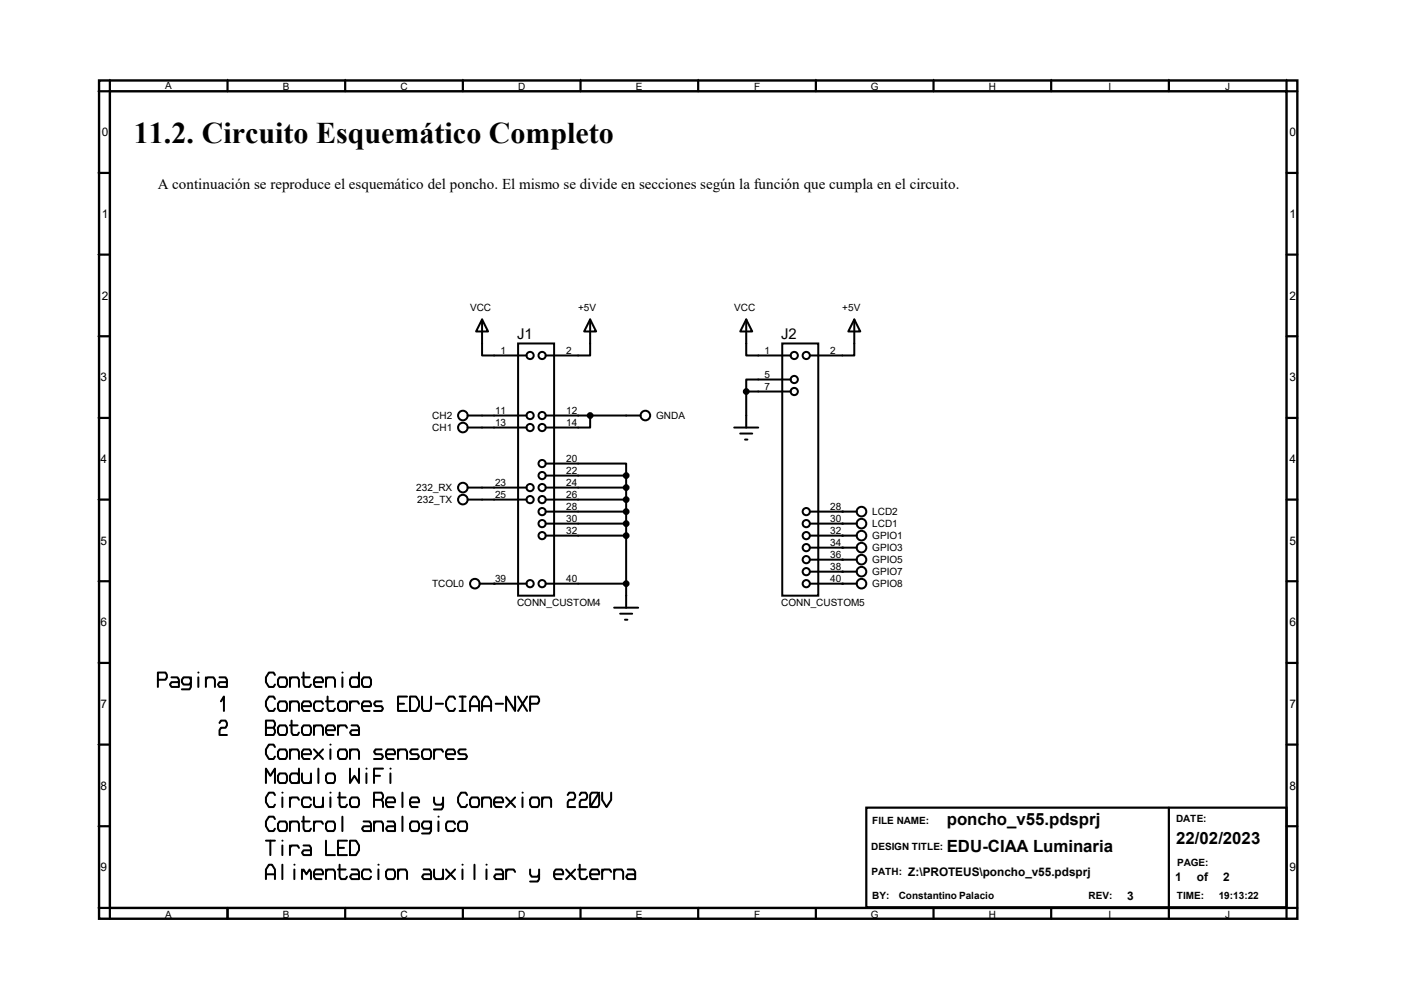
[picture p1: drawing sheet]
<svg xmlns="http://www.w3.org/2000/svg" width="297mm" height="210mm" viewBox="0 0 297 210" stroke-linecap="round" stroke-linejoin="round" font-family="sans-serif">
<path d="M21 17h253.4v177.3h-253.4zM23.2 19.3h249v172.7h-249z" fill="none" stroke="#000" stroke-width=".51"/>
<g fill="none" stroke="#000" stroke-width=".47">
<path d="M23.2 17v2.3h-2.2M48.1 17v2.3M73 17v2.3M97.9 17v2.3M122.8 17v2.3M147.7 17v2.3M172.6 17v2.3M197.5 17v2.3M222.4 17v2.3M247.3 17v2.3M272.2 17v2.3h2.2M21 36.6h2.2"/>
<path d="M272.2 36.6h2.2M21 53.8h2.2M272.2 53.8h2.2M21 71.1h2.2M272.2 71.1h2.2M21 88.4h2.2M272.2 88.4h2.2M21 105.7h2.2M272.2 105.7h2.2M21 122.9h2.2M272.2 122.9h2.2M21 140.2h2.2"/>
<path d="M21 157.5h2.2M272.2 140.2h2.2M272.2 157.5h2.2M21 174.8h2.2M183.3 170.8h88.9v21.1h-88.9zM247.3 170.8v21.1M272.2 174.8h2.2M21 192h2.2v2.3M48.1 192v2.3M73 192v2.3M97.9 192v2.3M122.8 192v2.3"/>
<path d="M147.7 192v2.3M172.6 192v2.3M197.5 192v2.3M222.4 192v2.3M247.3 192v2.3M274.4 192h-2.2v2.3"/>
</g>
<g fill="none" stroke="#000" stroke-width=".21">
<path d="M20.7 19.3h2.3M23.2 16.8l.1 2.2M48.1 16.8l.1 2.2M73 16.8l.1 2.2M97.9 16.8l.1 2.2M122.8 16.8l.1 2.2M147.7 16.8v2.2M172.6 16.8v2.2M197.5 16.8v2.2M222.4 16.8v2.2M247.3 16.8v2.2M272.2 16.8v2.2"/>
<path d="M20.7 36.6h2.3M20.7 53.8h2.3M20.7 71.1h2.3M20.7 88.4h2.3M20.7 105.7h2.3M20.7 122.9h2.3M20.7 140.2h2.3M20.7 157.5h2.3M20.7 174.8h2.3M20.7 192h2.3"/>
</g>
<g fill="none" stroke="#000" stroke-width=".42">
<path d="M102 67.6l1.3 2.5h-2.6zM102 67.6v7.6h9.4M109.6 72.6h7.6v53.4h-7.6zM124.8 67.6l1.3 2.5h-2.5zM124.8 67.6v7.6h-9.4M157.9 67.6l1.2 2.5h-2.5zM157.9 67.6v7.6h9.4M165.5 72.6h7.6v53.4h-7.6zM180.7 67.6l1.3 2.5h-2.5zM180.7 67.6v7.6h-9.4M98.9 87.9h12.5M98.9 90.4h12.5"/>
<path d="M115.4 98h17.1v2.6M115.4 87.9h20.1M124.8 87.9v2.5h-9.4M155.3 90.4h5.1M156.6 91.7h2.5M157.6 93h.5M157.9 82.8v7.6M157.9 82.8h9.4M167.3 80.3h-9.4v2.5M98.9 103.1h12.5M98.9 105.7h12.5M115.4 100.6h17.1"/>
<path d="M115.4 103.1h17.1M115.4 105.7h17.1M115.4 108.2h17.1M115.4 110.7h17.1M115.4 113.3h17.1M132.5 100.6v27.9M171.3 108.2h9.9M171.3 110.7h9.9M171.3 113.3h9.9M171.3 115.8h9.9M171.3 118.4h9.9M101.5 123.4h9.9"/>
<path d="M115.4 123.4h17.1M129.9 128.5h5.1M131.2 129.8h2.5M132.2 131.1h.5M171.3 123.4h9.9M171.3 120.9h9.9M33.4 143.8h1.6l.3-.5v-.6l-.3-.5h-1.6v3.1M36.3 143.3h1.2l.3 .5v1.5h-1.5l-.4-.5 .4-.5h1.5M40.4 143.8l-.3-.5h-1.3l-.3 .5v.5l.3 .5h1.3l.3-.5M40.4 143.3v2l-.3 .5h-1.6M42 143.3v2M42 142.2h.1"/>
<path d="M43.6 143.8l.3-.5h1.3l.3 .5v1.5M43.6 143.3v2M46.4 143.3h1.3l.3 .5v1.5h-1.6l-.3-.5 .3-.5h1.6M46.4 152.9l.3-.5h1l.3 .5v.5l-.3 .5h-1l-.3 .5v1h1.6M46.7 148.3l.7-1v3.1M56.3 152.4h1.6l.3 .5v.5l-.3 .5 .3 .5v.5l-.3 .5h-1.6zM56.3 153.9h1.6M58.2 142.7l-.3-.5h-1l-.6 1.1v1l.6 1h1l.3-.5M58.2 147.8l-.3-.5h-1l-.6 1v1.1l.6 1h1l.3-.5M58.2 158l-.3-.5h-1l-.6 1v1l.6 1h1l.3-.5M59.1 143.3h1.3l.3 .5v1l-.3 .5h-1.3l-.3-.5v-1zM59.1 148.3h1.3l.3 .5v1.1l-.3 .5h-1.3l-.3-.5v-1.1z"/>
<path d="M59.1 153.4h1.3l.3 .5v1l-.3 .5h-1.3l-.3-.5v-1zM59.1 158.5h1.3l.3 .5v1l-.3 .5h-1.3l-.3-.5v-1zM61.3 143.8l.4-.5h1.2l.3 .5v1.5M61.3 148.8l.4-.5h1.2l.3 .5v1.6M61.3 159l.4-.5h1.2l.3 .5v1.5M61.3 143.3v2M61.3 148.3v2.1M61.3 158.5v2M61.3 153.4h1.6M61.7 152.4v2.5l.3 .5h.9l.3-.5M63.9 143.3h1.6M63.9 149.4h1.9v-.6l-.3-.5h-1.3l-.3 .5v1.1l.3 .5h1.3"/>
<path d="M63.9 159.5h1.9v-.5l-.3-.5h-1.3l-.3 .5v1l.3 .5h1.3M64.2 142.2v2.6l.3 .5h1l.3-.5M64.2 153.4h1.3l.3 .5v1l-.3 .5h-1.3l-.3-.5v-1zM66.4 153.9l.4-.5h1.2l.3 .5v1.5M66.4 153.4v2M66.4 158.5l1.9 2M66.4 144.3h1.9v-.5l-.3-.5h-1.2l-.4 .5v1l.4 .5h1.2M68.3 158.5l-1.9 2M68.3 148.8l-.3-.5h-1.2l-.4 .5v1.1l.4 .5h1.2l.3-.5M69 143.8l.3-.5h1.3l.3 .5v1.5M69 143.3v2M69 148.3h1.6"/>
<path d="M69 154.4h1.9v-.5l-.3-.5h-1.3l-.3 .5v1l.3 .5h1.3M69.3 147.3v2.6l.3 .5h1l.3-.5M69.9 158.5v2M69.9 157.5h.1M71.5 153.9l.3-.5h1.3l.3 .5M71.5 153.4v2M71.8 148.3h1.3l.3 .5v1.1l-.3 .5h-1.3l-.3-.5v-1.1zM71.8 158.5h1.3l.3 .5v1l-.3 .5h-1.3l-.3-.5v-1zM72.4 142.2h.1M72.4 143.3v2M74 148.8l.4-.5h1.2l.3 .5M74 159l.4-.5h1.2l.3 .5v1.5"/>
<path d="M74 148.3v2.1M74 158.5v2M74.4 153.4h1.2l.3 .5v1.5h-1.5l-.4-.5 .4-.5h1.5M75.9 143.8l-.3-.5h-1.2l-.4 .5v1l.4 .5h1.2l.3-.5M75.9 142.2v3.1M76.6 149.4h1.9v-.6l-.3-.5h-1.3l-.3 .5v1.1l.3 .5h1.3M76.9 143.3h1.3l.3 .5v1l-.3 .5h-1.3l-.3-.5v-1zM80.7 148.3h-1.2l-.4 .5 .4 .6h1.2l.3 .5-.3 .5h-1.6M80.7 158.5h-1.2l-.4 .5 .4 .5h1.2l.3 .5-.3 .5h-1.6M81.7 159.5h1.9v-.5l-.3-.5h-1.3l-.3 .5v1l.3 .5h1.3M84.2 159l.3-.5h1.3l.3 .5v1.5M84.2 148.8h1.3"/>
<path d="M84.2 158.5v2M86.1 147.3h-1.9v3.1h1.9M86.7 147.3h1.3l.6 1v1.1l-.6 1h-1.3zM88.3 158.5h-1.2l-.4 .5 .4 .5h1.2l.3 .5-.3 .5h-1.6M89.3 147.3v2.6l.3 .5h1.3l.3-.5v-2.6M89.6 158.5h1.3l.3 .5v1l-.3 .5h-1.3l-.3-.5v-1zM91.8 159l.4-.5h1.2l.3 .5M91.8 158.5v2M92.2 148.8h1.5M94.4 159.5h1.9v-.5l-.3-.5h-1.3l-.3 .5v1l.3 .5h1.3M96.3 147.8l-.3-.5h-1l-.6 1v1.1l.6 1h1l.3-.5M97.2 147.3h1.3"/>
<path d="M97.2 150.4h1.3M97.8 147.3v3.1M98.5 158.5h-1.3l-.3 .5 .3 .5h1.3l.3 .5-.3 .5h-1.6M99.4 150.4v-2.1l.7-1h.6l.6 1v2.1M99.4 149.4h1.9M102 150.4v-2.1l.6-1h.7l.6 1v2.1M102 149.4h1.9M104.9 148.8h1.5M109 147.3v3.1l-1.9-3.1v3.1M109.6 147.3l1.9 3.1M111.5 147.3l-1.9 3.1M112.1 148.8h1.6l.3-.5v-.5l-.3-.5h-1.6v3.1"/>
<path d="M56.3 165.6v-3l.9 1.5 1-1.5v3M56.3 177.8h1.9M57.2 177.8v3M58.2 168.1l-.3-.5h-1l-.6 1.1v1l.6 1h1l.3-.5M58.2 173.2l-.3-.5h-1l-.6 1v1.1l.6 1h1l.3-.5M59.1 163.6h1.3l.3 .5v1l-.3 .5h-1.3l-.3-.5v-1zM59.1 173.7h1.3l.3 .5v1.1l-.3 .5h-1.3l-.3-.5v-1.1zM59.7 168.7v2M59.7 178.8v2M59.7 167.6h.1M59.7 177.8h.1M61.3 169.2l.4-.5h1.2l.3 .5"/>
<path d="M61.3 174.2l.4-.5h1.2l.3 .5v1.6M61.3 179.3l.4-.5h1.2l.3 .5M61.3 168.7v2M61.3 173.7v2.1M61.3 178.8v2M63.2 162.6v3M63.2 164.1l-.3-.5h-1.2l-.4 .5v1l.4 .5h1.2l.3-.5M63.9 163.6v1.5l.3 .5h1.3l.3-.5M63.9 173.7h1.6M64.2 172.7v2.6l.3 .5h1l.3-.5M64.2 178.8h1.3l.3 .5v1.5h-1.6l-.3-.5 .3-.5h1.6M65.8 169.2l-.3-.5h-1.3l-.3 .5v1l.3 .5h1.3l.3-.5"/>
<path d="M65.8 163.6v2M66.4 168.7v1.5l.4 .5h1.2l.3-.5M66.4 174.2l.4-.5h1.2l.3 .5M66.4 173.7v2.1M67.4 162.6v3M68.3 168.7v2M69 177.8v3h1.9M69.3 163.6h1.3l.3 .5v1l-.3 .5h-1.3l-.3-.5v-1zM69.3 173.7h1.3l.3 .5v1.1l-.3 .5h-1.3l-.3-.5v-1.1zM69.9 168.7v2M69.9 167.6h.1M71.5 168.7h1.6"/>
<path d="M71.5 179.3h1.3M71.8 167.6v2.6l.3 .5h1l.3-.5M72.4 172.7v3.1M73.4 177.8h-1.9v3h1.9M74 162.6v3l1-1.5 .9 1.5v-3M74 177.8h1.3l.6 1v1l-.6 1h-1.3zM74.4 168.7h1.2l.3 .5v1l-.3 .5h-1.2l-.4-.5v-1zM76.9 173.7h1.3l.3 .5v1.6h-1.6l-.3-.5 .3-.5h1.6M77.5 163.6v2M77.5 162.6h.1M79.1 169.2h1.6l.3-.5v-.6l-.3-.5h-1.6v3.1M79.1 174.2l.4-.5h1.2l.3 .5v1.6"/>
<path d="M79.1 164.1h1.3M79.1 173.7v2.1M80.7 169.2l.3 .5v1M81 162.6h-1.9v3M81.7 169.7h1.9v-.5l-.3-.5h-1.3l-.3 .5v1l.3 .5h1.3M82 173.7h1.3l.3 .5v1.6h-1.6l-.3-.5 .3-.5h1.6M82.6 162.6h.1M82.6 163.6v2M85.1 167.6v3.1M85.1 172.7v3.1M86.7 169.7h1.9v-.5l-.3-.5h-1.2l-.4 .5v1l.4 .5h1.2M87.1 173.7h1.2l.3 .5v1.1l-.3 .5h-1.2l-.4-.5v-1.1z"/>
<path d="M91.2 174.2l-.3-.5h-1.3l-.3 .5v.6l.3 .5h1.3l.3-.5M91.2 173.7v2.1l-.3 .5h-1.6M91.8 168.7v1l.4 .5h1.2l.3-.5M92.8 173.7v2.1M92.8 172.7h.1M93.7 168.7v2l-.3 .5h-1.6M96.3 174.2l-.3-.5h-1.3l-.3 .5v1.1l.3 .5h1.3l.3-.5M97.2 173.7h1.3l.3 .5v1.1l-.3 .5h-1.3l-.3-.5v-1.1zM98.8 168.1l-.3-.5h-1l-.6 1.1v1l.6 1h1l.3-.5M99.8 168.7h1.2l.3 .5v1l-.3 .5h-1.2l-.4-.5v-1zM102 169.2l.3-.5h1.3l.3 .5v1.5M102 168.7v2"/>
<path d="M104.5 169.7h1.9v-.5l-.3-.5h-1.2l-.4 .5v1l.4 .5h1.2M107.1 168.7l1.9 2M109 168.7l-1.9 2M110.5 167.6h.1M110.5 168.7v2M112.5 168.7h1.2l.3 .5v1l-.3 .5h-1.2l-.4-.5v-1zM114.7 169.2l.3-.5h1.3l.3 .5v1.5M114.7 168.7v2M120.1 168.1l.3-.5h1l.3 .5v.6l-.3 .5h-1l-.3 .5v1h1.6M122.6 168.1l.3-.5h1l.3 .5v.6l-.3 .5h-1l-.3 .5v1h1.6M125.2 167.6h1.2l.3 .5v2.1l-.3 .5h-1.2l-.4-.5v-2.1zM126.7 167.6l-1.9 3.1"/>
<path d="M127.4 167.6v1.6l.9 1.5 1-1.5v-1.6M56.3 185.9v-2l.6-1h.6l.7 1v2M56.3 184.9h1.9M59.7 182.9v3M62.3 183.9v2M62.3 182.9h.1M63.9 184.4l.3-.5 .6 1 .7-1 .3 .5v1.5M63.9 183.9v2M66.4 184.9h1.9v-.5l-.3-.5h-1.2l-.4 .5v1l.4 .5h1.2M69 184.4l.3-.5h1.3l.3 .5v1.5M69 183.9v2M71.5 183.9h1.6"/>
<path d="M71.8 182.9v2.5l.3 .5h1l.3-.5M74.4 183.9h1.2l.3 .5v1.5h-1.5l-.4-.5 .4-.5h1.5M78.5 184.4l-.3-.5h-1.3l-.3 .5v1l.3 .5h1.3l.3-.5M80.1 182.9h.1M80.1 183.9v2M82 183.9h1.3l.3 .5v1l-.3 .5h-1.3l-.3-.5v-1zM84.2 184.4l.3-.5h1.3l.3 .5v1.5M84.2 183.9v2M89.6 183.9h1.3l.3 .5v1.5h-1.6l-.3-.5 .3-.5h1.6M91.8 183.9v1.5l.4 .5h1.2l.3-.5M93.7 183.9v2M94.4 183.9l1.9 2"/>
<path d="M96.3 183.9l-1.9 2M97.8 183.9v2M97.8 182.9h.1M100.4 182.9v3M102.9 182.9h.1M102.9 183.9v2M104.9 183.9h1.2l.3 .5v1.5h-1.5l-.4-.5 .4-.5h1.5M107.1 184.4l.3-.5h1.3l.3 .5M107.1 183.9v2M112.1 183.9v1l.4 .5h1.2l.3-.5M114 183.9v2l-.3 .5h-1.6M117.2 184.9h1.9v-.5l-.3-.5h-1.2l-.4 .5v1l.4 .5h1.2"/>
<path d="M119.8 183.9l1.9 2M121.7 183.9l-1.9 2M122.3 183.9h1.6M122.6 182.9v2.5l.3 .5h1l.3-.5M124.8 184.9h1.9v-.5l-.3-.5h-1.2l-.4 .5v1l.4 .5h1.2M127.4 184.4l.3-.5h1.3l.3 .5M127.4 183.9v2M129.9 184.4l.4-.5h1.2l.3 .5v1.5M129.9 183.9v2M132.8 183.9h1.3l.3 .5v1.5h-1.6l-.3-.5 .3-.5h1.6"/>
<circle cx="112.1" cy="75.2" r=".76"/>
<circle cx="114.7" cy="75.2" r=".76"/>
<circle cx="168" cy="75.2" r=".76"/>
<circle cx="170.6" cy="75.2" r=".76"/>
<circle cx="97.9" cy="87.9" r="1.02"/>
<circle cx="97.9" cy="90.4" r="1.02"/>
<circle cx="112.1" cy="90.4" r=".76"/>
<circle cx="112.1" cy="87.9" r=".76"/>
<circle cx="114.7" cy="87.9" r=".76"/>
<circle cx="114.7" cy="90.4" r=".76"/>
<circle cx="114.7" cy="98" r=".76"/>
<circle cx="136.5" cy="87.9" r="1.02"/>
<circle cx="168" cy="82.8" r=".76"/>
<circle cx="168" cy="80.3" r=".76"/>
<circle cx="97.9" cy="103.1" r="1.02"/>
<circle cx="97.9" cy="105.7" r="1.02"/>
<circle cx="112.1" cy="103.1" r=".76"/>
<circle cx="112.1" cy="105.7" r=".76"/>
<circle cx="114.7" cy="113.3" r=".76"/>
<circle cx="114.7" cy="100.6" r=".76"/>
<circle cx="114.7" cy="103.1" r=".76"/>
<circle cx="114.7" cy="110.7" r=".76"/>
<circle cx="114.7" cy="105.7" r=".76"/>
<circle cx="114.7" cy="108.2" r=".76"/>
<circle cx="170.6" cy="115.8" r=".76"/>
<circle cx="170.6" cy="108.2" r=".76"/>
<circle cx="170.6" cy="110.7" r=".76"/>
<circle cx="170.6" cy="113.3" r=".76"/>
<circle cx="170.6" cy="118.4" r=".76"/>
<circle cx="182.2" cy="118.4" r="1.02"/>
<circle cx="182.2" cy="108.2" r="1.02"/>
<circle cx="182.2" cy="110.7" r="1.02"/>
<circle cx="182.2" cy="113.3" r="1.02"/>
<circle cx="182.2" cy="115.8" r="1.02"/>
<circle cx="100.5" cy="123.4" r="1.02"/>
<circle cx="112.1" cy="123.4" r=".76"/>
<circle cx="114.7" cy="123.4" r=".76"/>
<circle cx="170.6" cy="123.4" r=".76"/>
<circle cx="170.6" cy="120.9" r=".76"/>
<circle cx="182.2" cy="120.9" r="1.02"/>
<circle cx="182.2" cy="123.4" r="1.02"/>
</g>
<g fill="#000">
<circle cx="178.2" cy="108.2" r=".21"/>
<circle cx="178.2" cy="110.7" r=".21"/>
<circle cx="178.2" cy="115.8" r=".21"/>
<circle cx="178.2" cy="118.4" r=".21"/>
<circle cx="178.2" cy="113.3" r=".21"/>
<circle cx="104.5" cy="123.4" r=".21"/>
<circle cx="178.2" cy="123.4" r=".21"/>
<circle cx="178.2" cy="120.9" r=".21"/>
</g>
<g fill="#000" stroke="#000" stroke-width=".42">
<circle cx="124.8" cy="87.9" r=".51"/>
<circle cx="157.9" cy="82.8" r=".51"/>
<circle cx="132.5" cy="110.7" r=".51"/>
<circle cx="132.5" cy="105.7" r=".51"/>
<circle cx="132.5" cy="108.2" r=".51"/>
<circle cx="132.5" cy="103.1" r=".51"/>
<circle cx="132.5" cy="100.6" r=".51"/>
<circle cx="132.5" cy="113.3" r=".51"/>
<circle cx="132.5" cy="123.4" r=".51"/>
</g>
<text font-size="6.3" x="28.3" y="30.2">11.2. Circuito Esquemático Completo</text>
<g font-size="3.6">
<text x="200.3" y="174.5">poncho_v55.pdsprj</text>
<text x="248.8" y="178.5">22/02/2023</text>
<text x="200.3" y="180.3">EDU-CIAA Luminaria</text>
</g>
<text font-size="3.2" x="33.4" y="39.9">A continuación se reproduce el esquemático del poncho. El mismo se divide en secciones según la función que cumpla en el circuito.</text>
<g font-size="3.1">
<text x="109.4" y="71.8">J1</text>
<text x="165.3" y="71.8">J2</text>
</g>
<g font-size="2.5">
<text x="21.5" y="28.8">0</text>
<text x="272.8" y="28.8">0</text>
<text x="21.5" y="46.1">1</text>
<text x="272.8" y="46.1">1</text>
<text x="21.5" y="63.4">2</text>
<text x="272.8" y="63.4">2</text>
<text x="21.3" y="80.6">3</text>
<text x="272.8" y="80.6">3</text>
<text x="21.3" y="97.9">4</text>
<text x="272.8" y="97.9">4</text>
<text x="21.3" y="115.2">5</text>
<text x="272.8" y="115.2">5</text>
<text x="21.3" y="132.5">6</text>
<text x="272.8" y="132.5">6</text>
<text x="21.3" y="149.7">7</text>
<text x="272.8" y="149.7">7</text>
<text x="21.3" y="167">8</text>
<text x="272.8" y="167">8</text>
<text x="21.3" y="184.3">9</text>
<text x="192.2" y="185.2">Z:\PROTEUS\poncho_v55.pdsprj</text>
<text x="272.8" y="184.3">9</text>
<text x="238.5" y="190.3">3</text>
<text x="248.6" y="186.2">1</text>
<text x="253.2" y="186.2">of</text>
<text x="258.8" y="186.2">2</text>
</g>
<g font-size="2.1">
<text x="35" y="18.8">A</text>
<text x="59.9" y="19">B</text>
<text x="84.7" y="19">C</text>
<text x="109.6" y="19">D</text>
<text x="134.5" y="19">E</text>
<text x="159.5" y="19">F</text>
<text x="184.2" y="19">G</text>
<text x="209.2" y="19">H</text>
<text x="234.5" y="19">I</text>
<text x="259.2" y="19">J</text>
<text x="99.4" y="65.8">VCC</text>
<text x="122.3" y="65.8">+5V</text>
<text x="155.3" y="65.8">VCC</text>
<text x="178.2" y="65.8">+5V</text>
<text x="105.9" y="74.8">1</text>
<text x="119.8" y="74.8">2</text>
<text x="161.8" y="74.8">1</text>
<text x="175.6" y="74.8">2</text>
<text x="161.8" y="79.9">5</text>
<text x="161.8" y="82.4">7</text>
<text x="91.4" y="88.6">CH2</text>
<text x="104.7" y="87.5">11</text>
<text x="119.8" y="87.5">12</text>
<text x="138.8" y="88.6">GNDA</text>
<text x="91.4" y="91.2">CH1</text>
<text x="104.7" y="90">13</text>
<text x="119.8" y="90">14</text>
<text x="119.8" y="97.7">20</text>
<text x="119.8" y="100.2">22</text>
<text x="88.1" y="103.9">232_RX</text>
<text x="88.3" y="106.4">232_TX</text>
<text x="104.7" y="102.7">23</text>
<text x="104.7" y="105.3">25</text>
<text x="119.8" y="102.7">24</text>
<text x="119.8" y="105.3">26</text>
<text x="119.8" y="107.8">28</text>
<text x="175.6" y="107.8">28</text>
<text x="119.8" y="110.4">30</text>
<text x="119.8" y="112.9">32</text>
<text x="175.6" y="110.4">30</text>
<text x="175.6" y="112.9">32</text>
<text x="184.5" y="109">LCD2</text>
<text x="184.5" y="111.5">LCD1</text>
<text x="175.6" y="115.4">34</text>
<text x="175.6" y="118">36</text>
<text x="184.5" y="114">GPIO1</text>
<text x="184.5" y="116.6">GPIO3</text>
<text x="184.5" y="119.1">GPIO5</text>
<text x="91.4" y="124.2">TCOL0</text>
<text x="104.7" y="123.1">39</text>
<text x="119.8" y="123.1">40</text>
<text x="175.6" y="120.5">38</text>
<text x="175.6" y="123.1">40</text>
<text x="184.5" y="121.7">GPIO7</text>
<text x="184.5" y="124.2">GPIO8</text>
<text x="109.4" y="128.1">CONN_CUSTOM4</text>
<text x="165.3" y="128.1">CONN_CUSTOM5</text>
<text x="248.8" y="173.8">DATE:</text>
<text x="184.3" y="179.7">DESIGN TITLE:</text>
<text x="184.5" y="174.3">FILE NAME:</text>
<text x="184.4" y="185.1">PATH:</text>
<text x="249" y="183.2">PAGE:</text>
<text x="184.5" y="190">BY:</text>
<text x="190.1" y="190">Constantino Palacio</text>
<text x="230.3" y="190.2">REV:</text>
<text x="249" y="190.2">TIME:</text>
<text x="257.8" y="190.2">19:13:22</text>
<text x="35" y="194.1">A</text>
<text x="59.9" y="194.1">B</text>
<text x="84.7" y="194.1">C</text>
<text x="109.6" y="194.1">D</text>
<text x="134.5" y="194.1">E</text>
<text x="159.5" y="194.1">F</text>
<text x="184.2" y="194.1">G</text>
<text x="209.2" y="194.1">H</text>
<text x="234.5" y="194.1">I</text>
<text x="259.2" y="194.1">J</text>
</g>
</svg>
